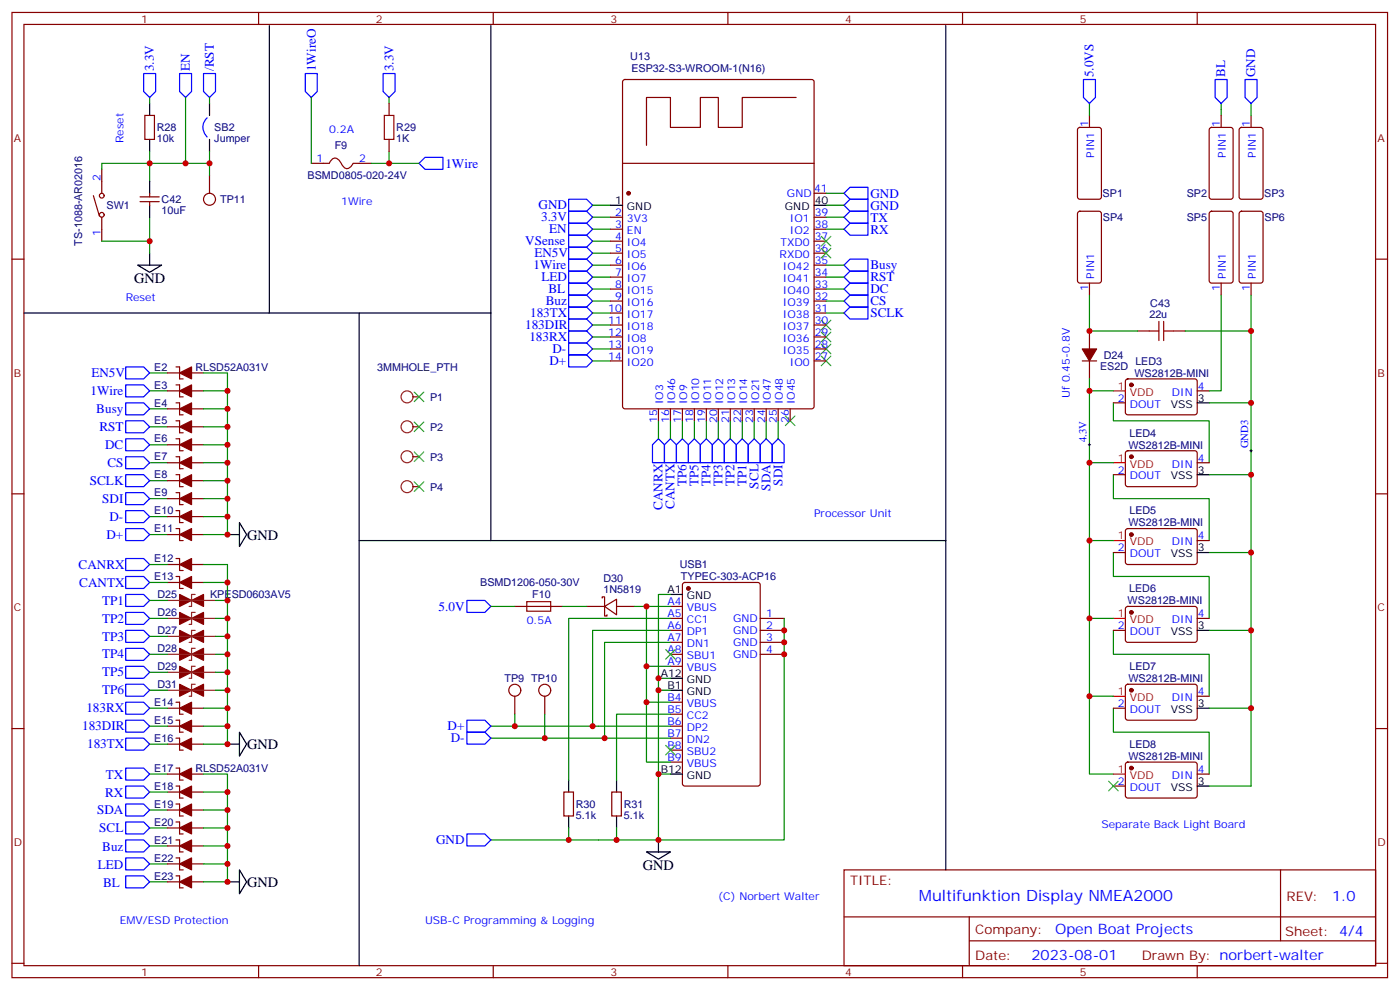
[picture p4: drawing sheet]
<svg xmlns="http://www.w3.org/2000/svg" width="413mm" height="292mm" viewBox="0 0 413 292" stroke-linecap="round" stroke-linejoin="round" font-family="sans-serif">
<g fill="none" stroke="#870000" stroke-width=".35">
<path d="M3.5 3.7h405.4v284.3h-405.4zM7.1 7.2h398.2v277.3h-398.2zM76.2 3.7v3.5M145.3 3.7v3.5M214.5 3.7v3.5M283.6 3.7v3.5M352.8 3.7v3.5M42.7 34h2.8v7.1h-2.8zM114.7 30.5v3.5M183.7 23.6l.4-.2h55.1l.6 .5 .1 95.8-.5 .7h-55.3l-.6-.4-.1-95.9zM234.6 28.7h-15.9v8.8h-7v-8.8h-5.3v8.8h-8.8v-8.8h-7.1v14.1M317.7 37.7l.5-.2h5.6l.7 .5 .1 20-.5 .6-5.9 .1-.6-.5-.1-20z"/>
<path d="M321 34v3.5M356.5 37.7l.5-.2h5.7l.6 .5 .1 20-.5 .6-5.9 .1-.6-.5-.1-20zM359.8 34v3.5M365.4 37.7l.4-.2h5.7l.6 .5 .1 20-.5 .6-5.9 .1-.6-.5-.1-20zM368.7 34v3.5M27.5 57.6l1.8 6M30 49.9v7M41.3 59.4h5.6M41.3 58h5.6M44.1 56.9v1.1M44.1 59.4v1.1M61.7 51.6v5.3"/>
<path d="M91.7 48.1h5.3l.6-.9a1.56 1.56 0 0 1 2.7 .5l.2 .3a2.13 2.13 0 0 0 2.2 1.6l1.4-1.5h5.3M114.7 41.1v3.5M183.4 48.1h56.5M239.9 56.9h3.5M3.5 76.3h3.6M30 64v7M179.9 64h3.5M179.9 67.5h3.5M179.9 71h3.5M179.9 74.6h3.5M179.9 78.1h3.5M239.9 64h3.5"/>
<path d="M239.9 67.5h3.5M239.9 71h3.5M239.9 74.6h3.5M239.9 78.1h3.5M317.7 62.4l.5-.2h5.6l.7 .5 .1 20-.5 .6-5.9 .1-.6-.5-.1-20zM356.5 62.4l.5-.2h5.7l.6 .5 .1 20-.5 .6-5.9 .1-.6-.5-.1-20zM365.4 62.4l.4-.2h5.7l.6 .5 .1 20-.5 .6-5.9 .1-.6-.5-.1-20zM405.3 76.3h3.6M179.9 81.6h3.5M179.9 85.2h3.5M179.9 88.7h3.5M179.9 92.2h3.5"/>
<path d="M179.9 95.7h3.5M179.9 99.3h3.5M239.9 81.6h3.5M239.9 85.2h3.5M239.9 88.7h3.5M239.9 92.2h3.5M239.9 95.7h3.5M239.9 99.3h3.5M321 83.4v3.5M321 97.5v5.3M335.1 97.5h3.6M345.7 97.5h3.5"/>
<path d="M359.8 83.4v3.5M368.7 83.4v3.5M49.4 109.9h3.5M49.4 115.1h3.5M51.9 108.1h1v3.5h1.1M51.9 113.4h1v3.5h1.1M51.9 118.7h1v3.5h1.1M56.4 109.9h3.6M56.4 115.1h3.6M121.7 116.9h1.8M179.9 106.3h3.5M179.9 102.8h3.5"/>
<path d="M239.9 106.3h3.5M239.9 102.8h3.5M318.9 106.3h4.2M321 106.3v5.3M328.1 118.7h3.5M331.8 111.8l.5-.2 20 .1 .5 .6-.1 9.5-.6 .4-20.1-.1-.4-.6v-9.2zM352.8 115.1h3.5M49.4 120.4h3.5M49.4 125.7h3.5M49.4 131h3.5M49.4 136.3h3.5M51.9 124h1v3.5h1.1"/>
<path d="M51.9 129.3h1v3.5h1.1M51.9 134.5h1v3.6h1.1M51.9 139.8h1v3.6h1.1M56.4 120.4h3.6M56.4 125.7h3.6M56.4 131h3.6M56.4 136.3h3.6M121.7 125.7h1.8M121.7 134.5h1.8M194 120.4v3.6M197.6 120.4v3.6M201.1 120.4v3.6"/>
<path d="M204.6 120.4v3.6M208.1 120.4v3.6M211.7 120.4v3.6M215.2 120.4v3.6M218.7 120.4v3.6M222.2 120.4v3.6M225.8 120.4v3.6M229.3 120.4v3.6M232.8 120.4v3.6M328.1 139.8h3.5M331.8 133l.5-.2h20l.5 .7-.1 9.4-.6 .5-20.1-.1-.4-.6v-9.2zM352.8 136.3h3.5"/>
<path d="M3.5 145.5h3.6M49.4 141.6h3.5M49.4 146.9h3.5M49.4 152.2h3.5M49.4 157.5h3.5M51.9 145.1h1v3.6h1.1M51.9 150.4h1v3.6h1.1M51.9 155.7h1v3.5h1.1M56.4 141.6h3.6M56.4 146.9h3.6M56.4 152.2h3.6M56.4 157.5h3.6"/>
<path d="M121.7 143.4h1.8M331.8 155.9l.5-.2 20 .1 .5 .6-.1 9.5-.6 .4-20.1-.1-.4-.6v-9.2zM352.8 159.2h3.5M405.3 145.5h3.6M49.4 166.3h3.5M49.4 171.6h3.5M51.9 164.5h1v3.6h1.1M51.9 169.8h1v3.6h1.1M56.4 166.3h3.6M56.4 171.6h3.6M151.7 178.6h14.1M172.9 178.6h5.3"/>
<path d="M177.4 176.2v-.4h.8v5.7h.7v-.4M178.2 178.6l3.5-2.1v4.6zM181.7 178.6h5.3M197.6 178.6h3.5M201.3 171.8l.5-.2h21.5l.7 .4v58.9l-.4 .6-21.8 .1-.7-.5v-58.8zM328.1 162.8h3.5M331.8 178.9l.5-.3 20 .1 .5 .7-.1 9.4-.6 .4h-20.1l-.4-.7v-9.1zM197.6 182.2h3.5M197.6 185.7h3.5M197.6 189.2h3.5M197.6 192.8h3.5M197.6 196.3h3.5"/>
<path d="M224 182.2h7.1M224 185.7h7.1M224 189.2h7.1M224 192.8h7.1M328.1 185.7h3.5M352.8 182.2h3.5M3.5 214.6h3.6M49.4 213.9h3.5M49.4 208.6h3.5M49.4 219.2h3.5M51.9 206.9h1v3.5h1.1M51.9 217.5h1v3.5h1.1"/>
<path d="M51.9 212.2h1v3.5h1.1M56.4 213.9h3.6M56.4 208.6h3.6M56.4 219.2h3.6M151.7 205.1v5.3M160.5 205.1v5.3M197.6 206.9h3.5M197.6 210.4h3.5M197.6 213.9h3.5M197.6 217.5h3.5M328.1 208.6h3.5M331.8 201.8l.5-.2h20l.5 .7-.1 9.4-.6 .5-20.1-.1-.4-.6v-9.2z"/>
<path d="M352.8 205.1h3.5M405.3 214.6h3.6M49.4 228h3.5M49.4 233.3h3.5M49.4 238.6h3.5M51.9 226.3h1v3.5h1.1M51.9 231.6h1v3.5h1.1M51.9 236.9h1v3.5h1.1M56.4 228h3.6M56.4 233.3h3.6M56.4 238.6h3.6M166.2 233.3h2.8v7.1h-2.8z"/>
<path d="M180.3 233.3h2.8v7.1h-2.8zM197.6 221h3.5M197.6 224.5h3.5M328.1 231.6h3.5M331.8 224.7l.5-.2 20 .1 .5 .6-.1 9.5-.6 .4-20.1-.1-.4-.6v-9.2zM352.8 228h3.5M49.4 243.9h3.5M49.4 249.2h3.5M49.4 254.5h3.5M49.4 259.8h3.5M51.9 242.1h1v3.6h1.1M51.9 247.4h1v3.6h1.1"/>
<path d="M51.9 252.7h1v3.6h1.1M51.9 258h1v3.5h1.1M56.4 243.9h3.6M56.4 249.2h3.6M56.4 254.5h3.6M56.4 259.8h3.6M248.7 256.3h156.6v28.2h-156.6zM377.3 256.3v20.9M248.7 270.1h156.5M285.6 277.2h119.6M285.6 270.1v14.1M3.5 283.8h3.6"/>
<path d="M76.2 284.5v3.5M145.3 284.5v3.5M214.5 284.5v3.5M283.6 284.5v3.5M352.8 284.5v3.5M405.3 283.8h3.6"/>
<circle cx="30" cy="57.6" r=".71"/>
<circle cx="61.7" cy="58.7" r="1.76"/>
<circle cx="30" cy="63.3" r=".71"/>
<circle cx="151.7" cy="203.3" r="1.76"/>
<circle cx="160.5" cy="203.3" r="1.76"/>
</g>
<g fill="none" stroke="#3c3" stroke-width=".35">
<path d="M242 69.6l2.8 2.9M242 73.2l2.8 2.8M244.8 69.6l-2.8 2.9M244.8 73.2l-2.8 2.8M242 97.9l2.8 2.8M242 94.3l2.8 2.9M244.8 97.9l-2.8 2.8M244.8 94.3l-2.8 2.9M122.1 115.5l2.8 2.8M124.9 115.5l-2.8 2.8M242 101.4l2.8 2.8M242 104.9l2.8 2.8"/>
<path d="M244.8 101.4l-2.8 2.8M244.8 104.9l-2.8 2.8M122.1 124.3l2.8 2.8M122.1 133.1l2.8 2.9M124.9 124.3l-2.8 2.8M124.9 133.1l-2.8 2.9M231.4 122.6l2.8 2.8M234.2 122.6l-2.8 2.8M122.1 142l2.8 2.8M124.9 142l-2.8 2.8M196.1 191.3l2.9 2.9M199 191.3l-2.9 2.9"/>
<path d="M196.1 219.6l2.9 2.8M199 219.6l-2.9 2.8M326.7 230.2l2.8 2.8M329.5 230.2l-2.8 2.8"/>
</g>
<g fill="#870000" stroke="#870000" stroke-width=".35">
<path d="M52.9 109.9l3.5-1.8v3.5z"/>
<path d="M52.9 115.1l3.5-1.7v3.5z"/>
<path d="M52.9 120.4l3.5-1.7v3.5z"/>
<path d="M52.9 125.7l3.5-1.7v3.5z"/>
<path d="M52.9 131l3.5-1.7v3.5z"/>
<path d="M52.9 136.3l3.5-1.8v3.6z"/>
<path d="M52.9 141.6l3.5-1.8v3.6z"/>
<path d="M52.9 146.9l3.5-1.8v3.6z"/>
<path d="M52.9 152.2l3.5-1.8v3.6z"/>
<path d="M52.9 157.5l3.5-1.8v3.5z"/>
<path d="M52.9 166.3l3.5-1.8v3.6z"/>
<path d="M52.9 171.6l3.5-1.8v3.6z"/>
<path d="M52.9 208.6l3.5-1.7v3.5z"/>
<path d="M52.9 213.9l3.5-1.7v3.5z"/>
<path d="M52.9 219.2l3.5-1.7v3.5z"/>
<path d="M52.9 228l3.5-1.7v3.5z"/>
<path d="M52.9 233.3l3.5-1.7v3.5z"/>
<path d="M52.9 238.6l3.5-1.7v3.5z"/>
<path d="M52.9 243.9l3.5-1.8v3.6z"/>
<path d="M52.9 249.2l3.5-1.8v3.6z"/>
<path d="M52.9 254.5l3.5-1.8v3.6z"/>
<path d="M52.9 259.8l3.5-1.8v3.5z"/>
<path d="M56.4 176.9l3.6-1.8v3.5z"/>
<path d="M52.9 175.1l3.5 1.8-3.5 1.7z"/>
<path d="M56.4 182.2l3.6-1.8v3.5z"/>
<path d="M52.9 180.4l3.5 1.8-3.5 1.7z"/>
<path d="M56.4 187.5l3.6-1.8v3.5z"/>
<path d="M52.9 185.7l3.5 1.8-3.5 1.7z"/>
<path d="M56.4 192.8l3.6-1.8v3.5z"/>
<path d="M52.9 191l3.5 1.8-3.5 1.7z"/>
<path d="M56.4 198l3.6-1.7v3.5z"/>
<path d="M52.9 196.3l3.5 1.7-3.5 1.8z"/>
<path d="M56.4 203.3l3.6-1.7v3.5z"/>
<path d="M52.9 201.6l3.5 1.7-3.5 1.8z"/>
<path d="M318.9 102.8h4.2l-2.1 3.5z"/>
<circle cx="202.8" cy="173.4" r=".53"/>
<circle cx="333.4" cy="226.3" r=".53"/>
<circle cx="333.4" cy="203.3" r=".53"/>
<circle cx="333.4" cy="180.4" r=".53"/>
<circle cx="333.4" cy="157.5" r=".53"/>
<circle cx="333.4" cy="134.5" r=".53"/>
<circle cx="333.4" cy="113.4" r=".53"/>
<circle cx="185.2" cy="56.9" r=".53"/>
</g>
<g fill="none" stroke="#000" stroke-width=".35">
<path d="M79.4 7.5v84.7M144.6 7.5v151.7M278.7 7.5v248.8M44.1 30.5v3.5M61.7 30.5v3.5M44.1 41.1v3.5M44.1 53.4v3.5M61.7 41.1v3.5M40.6 78.1h7l-3.5 2.1zM44.1 60.5v3.5M44.1 74.6v3.5M179.9 60.5h3.5"/>
<path d="M239.9 60.5h3.5M7.1 92.2h137.5M105.8 92.2v192.3M352.8 118.7h3.5M352.8 139.8h3.5M67 157.5h3.6M70.6 154l2.1 3.5-2.1 3.5zM105.8 159.2h172.9M197.6 175.1h3.5M352.8 162.8h3.5M197.6 199.8h3.5M352.8 185.7h3.5"/>
<path d="M67 219.2h3.6M70.6 215.7l2.1 3.5-2.1 3.5zM197.6 203.3h3.5M352.8 208.6h3.5M167.6 229.8v3.5M181.7 229.8v3.5M197.6 228h3.5M352.8 231.6h3.5M67 259.8h3.6M70.6 256.3l2.1 3.5-2.1 3.5zM167.6 240.4v3.5M181.7 240.4v3.5"/>
<path d="M190.5 251h7.1l-3.6 2.1zM194 247.4v3.6"/>
</g>
<g fill="none" stroke="#008700" stroke-width=".35">
<path d="M44.1 28.7v1.8M54.7 28.7v19.4h-24.7v1.8M61.7 28.7v1.8M91.7 28.7v19.4M114.7 28.7v1.8M321 30.5v3.5M359.8 30.5v3.5M368.7 30.5v3.5M44.1 44.6v8.8M61.7 44.6v3.5h-7M61.7 48.1v3.5M109.4 48.1h14.1"/>
<path d="M114.7 44.6v3.5M243.4 56.9h5.3M30 71h14.1M44.1 64v10.6M174.6 71h5.3M174.6 60.5h5.3M174.6 64h5.3M174.6 67.5h5.3M174.6 78.1h5.3M174.6 74.6h5.3M243.4 60.5h5.3M243.4 64h5.3"/>
<path d="M243.4 67.5h5.3M243.4 78.1h5.3M174.6 81.6h5.3M174.6 85.2h5.3M174.6 88.7h5.3M174.6 92.2h5.3M174.6 95.7h5.3M174.6 99.3h5.3M243.4 81.6h5.3M243.4 85.2h5.3M243.4 88.7h5.3M243.4 92.2h5.3"/>
<path d="M321 86.9v10.6h14.1M349.2 97.5h19.5M359.8 86.9v28.2h-3.5M368.7 86.9v31.8M44.1 109.9h5.3M44.1 115.1h5.3M60 109.9h7v47.6h-7M60 115.1h7M174.6 102.8h5.3M174.6 106.3h5.3M321 111.6v116.4h7.1M321 115.1h7.1"/>
<path d="M328.1 118.7v5.3h28.2v12.3M356.3 118.7h12.4v112.9h-12.4M44.1 136.3h5.3M44.1 131h5.3M44.1 125.7h5.3M44.1 120.4h5.3M60 136.3h7M60 131h7M60 125.7h7M60 120.4h7M194 124v5.3M197.6 124v5.3"/>
<path d="M201.1 124v5.3M204.6 124v5.3M208.1 124v5.3M211.7 124v5.3M215.2 124v5.3M218.7 124v5.3M222.2 124v5.3M225.8 124v5.3M229.3 124v5.3M321 136.3h7.1M328.1 139.8v7.1h28.2v12.3M356.3 139.8h12.4"/>
<path d="M44.1 157.5h5.3M44.1 152.2h5.3M44.1 146.9h5.3M44.1 141.6h5.3M60 152.2h7M60 146.9h7M60 141.6h7M321 159.2h7.1M44.1 176.9h5.3M44.1 171.6h5.3M44.1 166.3h5.3M60 166.3h7v52.9h-7"/>
<path d="M60 171.6h7M63.5 176.9h3.5M144.6 178.6h7.1M165.8 178.6h7.1M187 178.6h10.6M190.5 178.6v45.9h7.1M197.6 175.1h-3.6v72.3M328.1 162.8v7h28.2v12.4M356.3 162.8h12.4M44.1 198h5.3M44.1 192.8h5.3M44.1 187.5h5.3"/>
<path d="M44.1 182.2h5.3M63.5 198h3.5M63.5 192.8h3.5M63.5 187.5h3.5M63.5 182.2h3.5M190.5 196.3h7.1M194 199.8h3.6M197.6 182.2h-30v47.6M197.6 189.2h-19.4v28.3M197.6 185.7h-23v28.2M231.1 182.2v65.2h-63.5v-3.5M321 182.2h7.1"/>
<path d="M328.1 185.7v7.1h28.2v12.3M356.3 185.7h12.4M44.1 203.3h5.3M44.1 213.9h5.3M44.1 208.6h5.3M44.1 219.2h5.3M60 213.9h7M60 208.6h7M63.5 203.3h3.5M144.6 217.5h53M144.6 213.9h53M151.7 210.4v3.5"/>
<path d="M160.5 210.4v7.1M190.5 206.9h7.1M194 203.3h3.6M197.6 210.4h-15.9v19.4M321 205.1h7.1M328.1 208.6v7.1h28.2v12.3M356.3 208.6h12.4M44.1 228h5.3M44.1 238.6h5.3M44.1 233.3h5.3M60 228h7v31.8h-7M60 238.6h7"/>
<path d="M60 233.3h7M194 228h3.6M44.1 259.8h5.3M44.1 254.5h5.3M44.1 249.2h5.3M44.1 243.9h5.3M60 254.5h7M60 249.2h7M60 243.9h7M144.6 247.4h23M181.7 243.9v3.5"/>
</g>
<g fill="none" stroke="#00f" stroke-width=".35">
<path d="M42.3 21.7h3.6v5.3l-1.8 1.7-1.8-1.7zM52.9 21.7h3.5v5.3l-1.7 1.7-1.8-1.7zM60 21.7h3.5v5.3l-1.8 1.7-1.7-1.7zM61 34.7a3.9 3.9 0 0 0 0 5.7M90 21.7h3.5v5.3l-1.8 1.7-1.7-1.7zM112.9 21.7h3.5v5.3l-1.7 1.7-1.8-1.7zM319.3 23.4h3.5v5.3l-1.8 1.8-1.7-1.8zM358.1 23.4h3.5v5.3l-1.8 1.8-1.7-1.8zM366.9 23.4h3.5v5.3l-1.7 1.8-1.8-1.8zM123.5 48.1l1.7-1.7h5.3v3.5h-5.3zM167.6 58.7h5.3l1.7 1.8-1.7 1.7h-5.3zM248.7 56.9l1.8-1.7h5.3v3.5h-5.3z"/>
<path d="M167.6 62.2h5.3l1.7 1.8-1.7 1.8h-5.3zM167.6 65.8h5.3l1.7 1.7-1.7 1.8h-5.3zM167.6 79.9h5.3l1.7 1.7-1.7 1.8h-5.3zM167.6 69.3h5.3l1.7 1.7-1.7 1.8h-5.3zM167.6 76.3h5.3l1.7 1.8-1.7 1.8h-5.3zM167.6 72.8h5.3l1.7 1.8-1.7 1.7h-5.3zM248.7 60.5l1.8-1.8h5.3v3.5h-5.3zM248.7 67.5l1.8-1.7h5.3v3.5h-5.3zM248.7 64l1.8-1.8h5.3v3.6h-5.3zM248.7 78.1l1.8-1.8h5.3v3.6h-5.3zM167.6 86.9h5.3l1.7 1.8-1.7 1.8h-5.3zM167.6 83.4h5.3l1.7 1.8-1.7 1.7h-5.3z"/>
<path d="M167.6 90.5h5.3l1.7 1.7-1.7 1.8h-5.3zM167.6 94h5.3l1.7 1.7-1.7 1.8h-5.3zM167.6 97.5h5.3l1.7 1.8-1.7 1.7h-5.3zM248.7 88.7l1.8-1.8h5.3v3.6h-5.3zM248.7 85.2l1.8-1.8h5.3v3.5h-5.3zM248.7 81.6l1.8-1.7h5.3v3.5h-5.3zM250.5 90.5h5.3v3.5h-5.3l-1.8-1.8zM37 108.1h5.3l1.8 1.8-1.8 1.7h-5.3zM37 113.4h5.3l1.8 1.7-1.8 1.8h-5.3zM37 118.7h5.3l1.8 1.7-1.8 1.8h-5.3zM167.6 101h5.3l1.7 1.8-1.7 1.8h-5.3zM167.6 104.6h5.3l1.7 1.7-1.7 1.8h-5.3z"/>
<path d="M37 124h5.3l1.8 1.7-1.8 1.8h-5.3zM37 129.3h5.3l1.8 1.7-1.8 1.8h-5.3zM37 134.5h5.3l1.8 1.8-1.8 1.8h-5.3zM37 139.8h5.3l1.8 1.8-1.8 1.8h-5.3zM192.3 131l1.7-1.7 1.8 1.7v5.3h-3.5zM197.6 129.3l1.7 1.7v5.3h-3.5v-5.3zM201.1 129.3l1.7 1.7v5.3h-3.5v-5.3zM204.6 129.3l1.8 1.7v5.3h-3.6v-5.3zM208.1 129.3l1.8 1.7v5.3h-3.5v-5.3zM211.7 129.3l1.7 1.7v5.3h-3.5v-5.3zM215.2 129.3l1.8 1.7v5.3h-3.6v-5.3zM218.7 129.3l1.8 1.7v5.3h-3.5v-5.3z"/>
<path d="M222.2 129.3l1.8 1.7v5.3h-3.5v-5.3zM224 131l1.8-1.7 1.7 1.7v5.3h-3.5zM229.3 129.3l1.8 1.7v5.3h-3.6v-5.3zM37 145.1h5.3l1.8 1.8-1.8 1.8h-5.3zM37 155.7h5.3l1.8 1.8-1.8 1.7h-5.3zM37 150.4h5.3l1.8 1.8-1.8 1.8h-5.3zM37 164.5h5.3l1.8 1.8-1.8 1.8h-5.3zM37 169.8h5.3l1.8 1.8-1.8 1.8h-5.3zM37 175.1h5.3l1.8 1.8-1.8 1.7h-5.3zM137.6 176.9h5.3l1.7 1.7-1.7 1.8h-5.3zM37 180.4h5.3l1.8 1.8-1.8 1.7h-5.3zM37 185.7h5.3l1.8 1.8-1.8 1.7h-5.3z"/>
<path d="M37 191h5.3l1.8 1.8-1.8 1.7h-5.3zM37 196.3h5.3l1.8 1.7-1.8 1.8h-5.3zM37 206.9h5.3l1.8 1.7-1.8 1.8h-5.3zM37 212.2h5.3l1.8 1.7-1.8 1.8h-5.3zM37 217.5h5.3l1.8 1.7-1.8 1.8h-5.3zM37 201.6h5.3l1.8 1.7-1.8 1.8h-5.3zM137.6 212.2h5.3l1.7 1.7-1.7 1.8h-5.3zM137.6 215.7h5.3l1.7 1.8-1.7 1.7h-5.3zM37 236.9h5.3l1.8 1.7-1.8 1.8h-5.3zM37 226.3h5.3l1.8 1.7-1.8 1.8h-5.3zM37 231.6h5.3l1.8 1.7-1.8 1.8h-5.3zM37 242.1h5.3l1.8 1.8-1.8 1.8h-5.3z"/>
<path d="M37 258h5.3l1.8 1.8-1.8 1.7h-5.3zM37 252.7h5.3l1.8 1.8-1.8 1.8h-5.3zM37 247.4h5.3l1.8 1.8-1.8 1.8h-5.3zM137.6 245.7h5.3l1.7 1.7-1.7 1.8h-5.3z"/>
</g>
<g fill="none" stroke="#8c2424" stroke-width=".35">
<path d="M49.4 176.9h14.1M57.5 175.1h-1.1v3.5h-.7M49.4 182.2h14.1M49.4 187.5h14.1M49.4 192.8h14.1M49.4 198h14.1M57.5 180.4h-1.1v3.5h-.7M57.5 185.7h-1.1v3.5h-.7M57.5 191h-1.1v3.5h-.7M57.5 196.3h-1.1v3.5h-.7M49.4 203.3h14.1M57.5 201.6h-1.1v3.5h-.7"/>
<circle cx="119.9" cy="116.9" r="1.76"/>
<circle cx="119.9" cy="134.5" r="1.76"/>
<circle cx="119.9" cy="125.7" r="1.76"/>
<circle cx="119.9" cy="143.4" r="1.76"/>
</g>
<path d="M113.2 34h2.9v7.1h-2.9zM338.7 97.5h2.8M341.5 94.7v5.6M342.9 94.7v5.6M342.9 97.5h2.8M155.2 177.2h7.1v2.9h-7.1z" fill="none" stroke="#a10000" stroke-width=".35"/>
<path d="M328.1 115.1h3.5M328.1 136.3h3.5M328.1 159.2h3.5M328.1 182.2h3.5M328.1 205.1h3.5M328.1 228h3.5" fill="none" stroke="#f00" stroke-width=".35"/>
<path d="M320.7 131h.7M321 130.7v.7M368.3 132.8h.7M368.7 132.4v.7" fill="none" stroke="#000" stroke-width=".29"/>
<g fill="#c00">
<circle cx="231.1" cy="189.2" r=".88"/>
<circle cx="231.1" cy="185.7" r=".88"/>
<circle cx="231.1" cy="192.8" r=".88"/>
<circle cx="194" cy="247.4" r=".88"/>
<circle cx="194" cy="199.8" r=".88"/>
<circle cx="194" cy="203.3" r=".88"/>
<circle cx="194" cy="228" r=".88"/>
<circle cx="181.7" cy="247.4" r=".88"/>
<circle cx="190.5" cy="178.6" r=".88"/>
<circle cx="190.5" cy="206.9" r=".88"/>
<circle cx="190.5" cy="196.3" r=".88"/>
<circle cx="44.1" cy="48.1" r=".88"/>
<circle cx="44.1" cy="71" r=".88"/>
<circle cx="167.6" cy="247.4" r=".88"/>
<circle cx="178.2" cy="217.5" r=".88"/>
<circle cx="174.6" cy="213.9" r=".88"/>
<circle cx="67" cy="157.5" r=".88"/>
<circle cx="67" cy="152.2" r=".88"/>
<circle cx="67" cy="146.9" r=".88"/>
<circle cx="67" cy="141.6" r=".88"/>
<circle cx="67" cy="136.3" r=".88"/>
<circle cx="67" cy="131" r=".88"/>
<circle cx="67" cy="125.7" r=".88"/>
<circle cx="67" cy="120.4" r=".88"/>
<circle cx="67" cy="115.1" r=".88"/>
<circle cx="67" cy="219.2" r=".88"/>
<circle cx="67" cy="213.9" r=".88"/>
<circle cx="67" cy="208.6" r=".88"/>
<circle cx="67" cy="203.3" r=".88"/>
<circle cx="67" cy="198" r=".88"/>
<circle cx="67" cy="192.8" r=".88"/>
<circle cx="67" cy="187.5" r=".88"/>
<circle cx="67" cy="182.2" r=".88"/>
<circle cx="67" cy="176.9" r=".88"/>
<circle cx="67" cy="171.6" r=".88"/>
<circle cx="67" cy="259.8" r=".88"/>
<circle cx="67" cy="233.3" r=".88"/>
<circle cx="67" cy="238.6" r=".88"/>
<circle cx="67" cy="243.9" r=".88"/>
<circle cx="67" cy="249.2" r=".88"/>
<circle cx="67" cy="254.5" r=".88"/>
<circle cx="114.7" cy="48.1" r=".88"/>
<circle cx="321" cy="115.1" r=".88"/>
<circle cx="321" cy="136.3" r=".88"/>
<circle cx="321" cy="159.2" r=".88"/>
<circle cx="321" cy="182.2" r=".88"/>
<circle cx="321" cy="205.1" r=".88"/>
<circle cx="368.7" cy="139.8" r=".88"/>
<circle cx="368.7" cy="162.8" r=".88"/>
<circle cx="368.7" cy="185.7" r=".88"/>
<circle cx="368.7" cy="208.6" r=".88"/>
<circle cx="368.7" cy="118.7" r=".88"/>
<circle cx="321" cy="97.5" r=".88"/>
<circle cx="368.7" cy="97.5" r=".88"/>
<circle cx="54.7" cy="48.1" r=".88"/>
<circle cx="151.7" cy="213.9" r=".88"/>
<circle cx="160.5" cy="217.5" r=".88"/>
<circle cx="61.7" cy="48.1" r=".88"/>
</g>
<text font-size="4.6" fill="#00f" x="270.8" y="265.3">Multifunktion Display NMEA2000</text>
<g font-size="4.2">
<text x="39.5" y="83.4">GND</text>
<text x="72.8" y="159">GND</text>
<text x="72.8" y="220.7">GND</text>
<text x="189.4" y="256.3">GND</text>
<text x="72.8" y="261.3">GND</text>
</g>
<g font-size="4.2" fill="#00f">
<text x="392.5" y="265.5">1.0</text>
<text x="310.9" y="275.1">Open Boat Projects</text>
<text x="304" y="282.9">2023-08-01</text>
</g>
<g font-size="3.9" fill="#00f">
<text x="45.4" y="21" transform="rotate(-90 45.4 21)">3.3V</text>
<text x="56" y="21" transform="rotate(-90 56 21)">EN</text>
<text x="63" y="21" transform="rotate(-90 63 21)">/RST</text>
<text x="93.1" y="21" transform="rotate(-90 93.1 21)">1WireO</text>
<text x="115.9" y="21" transform="rotate(-90 115.9 21)">3.3V</text>
<text x="322.2" y="22.8" transform="rotate(-90 322.2 22.8)">5.0VS</text>
<text x="361.1" y="22.8" transform="rotate(-90 361.1 22.8)">BL</text>
<text x="369.9" y="22.8" transform="rotate(-90 369.9 22.8)">GND</text>
<text x="131.2" y="49.4">1Wire</text>
<text x="256.5" y="58.3">GND</text>
<text x="158.7" y="61.6">GND</text>
<text x="159.4" y="65.2">3.3V</text>
<text x="256.5" y="61.8">GND</text>
<text x="256.5" y="65.3">TX</text>
<text x="161.9" y="68.8">EN</text>
<text x="256.5" y="68.8">RX</text>
<text x="154.8" y="72.2">VSense</text>
<text x="157.5" y="75.8">EN5V</text>
<text x="157.2" y="79.3">1Wire</text>
<text x="159.6" y="82.8">LED</text>
<text x="256.5" y="82.8">RST</text>
<text x="256.5" y="79.3">Busy</text>
<text x="160.8" y="89.8">Buz</text>
<text x="161.6" y="86.4">BL</text>
<text x="256.5" y="89.9">CS</text>
<text x="256.5" y="86.4">DC</text>
<text x="156.2" y="93.4">183TX</text>
<text x="256.5" y="93.4">SCLK</text>
<text x="154.7" y="97">183DIR</text>
<text x="156" y="100.5">183RX</text>
<text x="161.9" y="107.6">D+</text>
<text x="162.8" y="104.1">D-</text>
<text x="26.9" y="111.1">EN5V</text>
<text x="26.7" y="116.4">1Wire</text>
<text x="28.4" y="121.7">Busy</text>
<text x="29.3" y="127">RST</text>
<text x="31" y="132.3">DC</text>
<text x="31.6" y="137.6">CS</text>
<text x="26.5" y="142.9">SCLK</text>
<text x="202.3" y="143.3" transform="rotate(-90 202.3 143.3)">TP6</text>
<text x="205.8" y="143.3" transform="rotate(-90 205.8 143.3)">TP5</text>
<text x="209.4" y="143.3" transform="rotate(-90 209.4 143.3)">TP4</text>
<text x="212.9" y="143.3" transform="rotate(-90 212.9 143.3)">TP3</text>
<text x="216.4" y="143.3" transform="rotate(-90 216.4 143.3)">TP2</text>
<text x="219.9" y="143.3" transform="rotate(-90 219.9 143.3)">TP1</text>
<text x="223.5" y="143.9" transform="rotate(-90 223.5 143.9)">SCL</text>
<text x="230.6" y="143.1" transform="rotate(-90 230.6 143.1)">SDI</text>
<text x="30.1" y="148.2">SDI</text>
<text x="198.8" y="150" transform="rotate(-90 198.8 150)">CANTX</text>
<text x="227" y="144.5" transform="rotate(-90 227 144.5)">SDA</text>
<text x="32.3" y="153.4">D-</text>
<text x="195.2" y="150.2" transform="rotate(-90 195.2 150.2)">CANRX</text>
<text x="31.4" y="158.7">D+</text>
<text x="23.2" y="167.5">CANRX</text>
<text x="23.4" y="172.8">CANTX</text>
<text x="30.1" y="178.1">TP1</text>
<text x="129.2" y="179.9">5.0V</text>
<text x="30.1" y="183.4">TP2</text>
<text x="30.1" y="188.7">TP3</text>
<text x="30.1" y="194">TP4</text>
<text x="30.1" y="199.3">TP5</text>
<text x="25.5" y="209.8">183RX</text>
<text x="30.1" y="204.6">TP6</text>
<text x="24.2" y="215.1">183DIR</text>
<text x="131.9" y="215.2">D+</text>
<text x="25.7" y="220.4">183TX</text>
<text x="132.8" y="218.7">D-</text>
<text x="31.2" y="229.4">TX</text>
<text x="28.6" y="239.9">SDA</text>
<text x="31" y="234.7">RX</text>
<text x="29.3" y="245.2">SCL</text>
<text x="30.1" y="250.6">Buz</text>
<text x="128.5" y="248.7">GND</text>
<text x="28.8" y="255.9">LED</text>
<text x="30.4" y="261.2">BL</text>
</g>
<g font-size="3.9" fill="#800">
<text x="250.5" y="260.8">TITLE:</text>
<text x="379.1" y="265.5">REV:</text>
<text x="287.4" y="275">Company:</text>
<text x="378.7" y="275.7">Sheet: 4/4</text>
<text x="287.4" y="282.7">Date:</text>
<text x="336.4" y="282.8">Drawn By: norbert-walter</text>
</g>
<g font-size="3.2" fill="#800">
<text x="41.6" y="6.7">1</text>
<text x="110.8" y="6.7">2</text>
<text x="179.9" y="6.7">3</text>
<text x="249.1" y="6.7">4</text>
<text x="318.2" y="6.7">5</text>
<text x="4.1" y="41.8">A</text>
<text x="405.9" y="41.8">A</text>
<text x="4.1" y="110.9">B</text>
<text x="405.9" y="110.9">B</text>
<text x="4.1" y="180.1">C</text>
<text x="405.9" y="180.1">C</text>
<text x="4.1" y="249.2">D</text>
<text x="405.9" y="249.2">D</text>
<text x="41.6" y="287.5">1</text>
<text x="110.8" y="287.5">2</text>
<text x="179.9" y="287.5">3</text>
<text x="249.1" y="287.5">4</text>
<text x="318.2" y="287.5">5</text>
</g>
<g font-size="3.2" fill="#000080">
<text x="185.7" y="17.5">U13</text>
<text x="186.1" y="21.1">ESP32-S3-WROOM-1(N16)</text>
<text x="46.2" y="41.8">10k</text>
<text x="46.2" y="38.7">R28</text>
<text x="63.1" y="41.8">Jumper</text>
<text x="63.1" y="38.7">SB2</text>
<text x="116.8" y="41.9">1K</text>
<text x="116.8" y="38.7">R29</text>
<text x="98.6" y="44">F9</text>
<text x="90.6" y="52.8">BSMD0805-020-24V</text>
<text x="47.6" y="59.8">C42</text>
<text x="64.9" y="59.9">TP11</text>
<text x="324.9" y="58.1">SP1</text>
<text x="349.7" y="58.1">SP2</text>
<text x="372.5" y="58.1">SP3</text>
<text x="31.4" y="61.7">SW1</text>
<text x="47.6" y="63">10uF</text>
<text x="325" y="65.1">SP4</text>
<text x="349.7" y="65.1">SP5</text>
<text x="372.6" y="65.1">SP6</text>
<text x="24.2" y="72.4" transform="rotate(-90 24.2 72.4)">TS-1088-AR02016</text>
<text x="338.7" y="93.6">22u</text>
<text x="338.9" y="90.3">C43</text>
<text x="325.3" y="105.7">D24</text>
<text x="334.5" y="107.4">LED3</text>
<text x="45.5" y="109.2">E2</text>
<text x="57.6" y="109.2">RLSD52A031V</text>
<text x="111.1" y="109.2">3MMHOLE_PTH</text>
<text x="324.2" y="108.9">ES2D</text>
<text x="334.3" y="111">WS2812B-MINI</text>
<text x="45.5" y="114.5">E3</text>
<text x="45.5" y="119.8">E4</text>
<text x="126.7" y="118.1">P1</text>
<text x="45.5" y="125">E5</text>
<text x="45.5" y="130.3">E6</text>
<text x="126.7" y="126.9">P2</text>
<text x="332.8" y="128.6">LED4</text>
<text x="45.5" y="135.6">E7</text>
<text x="126.7" y="135.7">P3</text>
<text x="332.5" y="132.1">WS2812B-MINI</text>
<text x="45.5" y="140.9">E8</text>
<text x="45.5" y="146.2">E9</text>
<text x="126.7" y="144.5">P4</text>
<text x="45.5" y="151.5">E10</text>
<text x="332.5" y="155.1">WS2812B-MINI</text>
<text x="332.8" y="151.5">LED5</text>
<text x="45.5" y="156.8">E11</text>
<text x="45.5" y="165.6">E12</text>
<text x="200.3" y="167.4">USB1</text>
<text x="45.5" y="170.9">E13</text>
<text x="141.5" y="172.8">BSMD1206-050-30V</text>
<text x="177.8" y="171.3">D30</text>
<text x="200.6" y="170.9">TYPEC-303-ACP16</text>
<text x="46.4" y="176.2">D25</text>
<text x="61.9" y="176.2">KPESD0603AV5</text>
<text x="156.8" y="176.3">F10</text>
<text x="177.8" y="174.8">1N5819</text>
<text x="332.3" y="178.1">WS2812B-MINI</text>
<text x="332.7" y="174.5">LED6</text>
<text x="46.4" y="181.5">D26</text>
<text x="46.4" y="186.8">D27</text>
<text x="46.4" y="192.1">D28</text>
<text x="46.4" y="197.3">D29</text>
<text x="332.8" y="197.4">LED7</text>
<text x="46.4" y="202.6">D31</text>
<text x="148.7" y="200.9">TP9 TP10</text>
<text x="332.5" y="200.9">WS2812B-MINI</text>
<text x="45.5" y="208">E14</text>
<text x="45.5" y="213.2">E15</text>
<text x="45.5" y="218.5">E16</text>
<text x="332.8" y="220.3">LED8</text>
<text x="45.5" y="227.4">E17</text>
<text x="57.6" y="227.4">RLSD52A031V</text>
<text x="332.5" y="223.9">WS2812B-MINI</text>
<text x="45.5" y="232.6">E18</text>
<text x="45.5" y="237.9">E19</text>
<text x="169.7" y="238">R30</text>
<text x="183.8" y="238">R31</text>
<text x="45.5" y="243.2">E20</text>
<text x="169.7" y="241.2">5.1k</text>
<text x="183.8" y="241.2">5.1k</text>
<text x="45.5" y="248.5">E21</text>
<text x="45.5" y="253.8">E22</text>
<text x="45.5" y="259.1">E23</text>
</g>
<g font-size="3.2" fill="#00f">
<text x="97" y="39.3">0.2A</text>
<text x="320.7" y="37.4" transform="rotate(-90 320.7 37.4)">1</text>
<text x="359.5" y="37.4" transform="rotate(-90 359.5 37.4)">1</text>
<text x="368.3" y="37.4" transform="rotate(-90 368.3 37.4)">1</text>
<text x="36.4" y="42.2" transform="rotate(-90 36.4 42.2)">Reset</text>
<text x="93.2" y="47.8">1</text>
<text x="105.8" y="47.8">2</text>
<text x="322.4" y="46.5" transform="rotate(-90 322.4 46.5)">PIN1</text>
<text x="361.2" y="46.5" transform="rotate(-90 361.2 46.5)">PIN1</text>
<text x="370.1" y="46.5" transform="rotate(-90 370.1 46.5)">PIN1</text>
<text x="29.6" y="53.4" transform="rotate(-90 29.6 53.4)">2</text>
<text x="231.9" y="58">GND</text>
<text x="239.9" y="56.6">41</text>
<text x="100.5" y="60.5">1Wire</text>
<text x="181.3" y="63.6">2</text>
<text x="184.7" y="65.4">3V3</text>
<text x="232.7" y="65.4">IO1</text>
<text x="240.1" y="63.6">39</text>
<text x="29.6" y="69.5" transform="rotate(-90 29.6 69.5)">1</text>
<text x="181.3" y="67.2">3</text>
<text x="181.3" y="70.7">4</text>
<text x="184.7" y="68.9">EN</text>
<text x="232.7" y="68.9">IO2</text>
<text x="240.1" y="70.7">37</text>
<text x="240.1" y="67.2">38</text>
<text x="181.3" y="74.2">5</text>
<text x="181.3" y="77.8">6</text>
<text x="184.7" y="72.5">IO4</text>
<text x="184.7" y="76">IO5</text>
<text x="229.7" y="76">RXD0</text>
<text x="230" y="72.5">TXD0</text>
<text x="240.1" y="77.8">35</text>
<text x="240.1" y="74.2">36</text>
<text x="181.3" y="81.3">7</text>
<text x="184.7" y="79.5">IO6</text>
<text x="184.7" y="83">IO7</text>
<text x="230.7" y="83">IO41</text>
<text x="230.7" y="79.5">IO42</text>
<text x="240.1" y="81.3">34</text>
<text x="322.4" y="82.1" transform="rotate(-90 322.4 82.1)">PIN1</text>
<text x="361.2" y="82.1" transform="rotate(-90 361.2 82.1)">PIN1</text>
<text x="370.1" y="82.1" transform="rotate(-90 370.1 82.1)">PIN1</text>
<text x="37" y="88.7">Reset</text>
<text x="181.3" y="84.8">8</text>
<text x="181.3" y="88.3">9</text>
<text x="184.7" y="86.6">IO15</text>
<text x="230.7" y="86.6">IO40</text>
<text x="240.1" y="88.3">32</text>
<text x="240.1" y="84.8">33</text>
<text x="320.7" y="85.6" transform="rotate(-90 320.7 85.6)">1</text>
<text x="359.5" y="85.6" transform="rotate(-90 359.5 85.6)">1</text>
<text x="368.3" y="85.6" transform="rotate(-90 368.3 85.6)">1</text>
<text x="179.2" y="91.9">10</text>
<text x="179.2" y="95.4">11</text>
<text x="184.7" y="90.1">IO16</text>
<text x="184.7" y="93.6">IO17</text>
<text x="230.7" y="93.6">IO38</text>
<text x="230.7" y="90.1">IO39</text>
<text x="240.1" y="95.4">30</text>
<text x="240.1" y="91.9">31</text>
<text x="179.2" y="98.9">12</text>
<text x="184.7" y="97.2">IO18</text>
<text x="184.7" y="100.7">IO8</text>
<text x="230.7" y="100.7">IO36</text>
<text x="230.7" y="97.2">IO37</text>
<text x="240.1" y="98.9">29</text>
<text x="179.2" y="102.4">13</text>
<text x="179.2" y="106">14</text>
<text x="184.7" y="104.2">IO19</text>
<text x="184.7" y="107.7">IO20</text>
<text x="230.7" y="104.2">IO35</text>
<text x="232.7" y="107.7">IO0</text>
<text x="240.1" y="106">27</text>
<text x="240.1" y="102.4">28</text>
<text x="195.4" y="119.1" transform="rotate(-90 195.4 119.1)">IO3</text>
<text x="199" y="119.1" transform="rotate(-90 199 119.1)">IO46</text>
<text x="202.5" y="119.1" transform="rotate(-90 202.5 119.1)">IO9</text>
<text x="206" y="119.1" transform="rotate(-90 206 119.1)">IO10</text>
<text x="209.5" y="119.1" transform="rotate(-90 209.5 119.1)">IO11</text>
<text x="213.1" y="119.1" transform="rotate(-90 213.1 119.1)">IO12</text>
<text x="216.6" y="119.1" transform="rotate(-90 216.6 119.1)">IO13</text>
<text x="220.1" y="119.1" transform="rotate(-90 220.1 119.1)">IO14</text>
<text x="223.7" y="119.1" transform="rotate(-90 223.7 119.1)">IO21</text>
<text x="227.2" y="119.1" transform="rotate(-90 227.2 119.1)">IO47</text>
<text x="230.7" y="119.1" transform="rotate(-90 230.7 119.1)">IO48</text>
<text x="234.2" y="119.1" transform="rotate(-90 234.2 119.1)">IO45</text>
<text x="315.2" y="117.2" transform="rotate(-90 315.2 117.2)">Uf 0.45-0.8V</text>
<text x="329.4" y="118.3">2</text>
<text x="345.3" y="116.6">DIN</text>
<text x="353" y="114.8">4</text>
<text x="193.7" y="124.6" transform="rotate(-90 193.7 124.6)">15</text>
<text x="197.2" y="124.6" transform="rotate(-90 197.2 124.6)">16</text>
<text x="200.7" y="124.6" transform="rotate(-90 200.7 124.6)">17</text>
<text x="204.3" y="124.6" transform="rotate(-90 204.3 124.6)">18</text>
<text x="207.8" y="124.6" transform="rotate(-90 207.8 124.6)">19</text>
<text x="211.3" y="124.6" transform="rotate(-90 211.3 124.6)">20</text>
<text x="214.8" y="124.6" transform="rotate(-90 214.8 124.6)">21</text>
<text x="218.4" y="124.6" transform="rotate(-90 218.4 124.6)">22</text>
<text x="221.9" y="124.6" transform="rotate(-90 221.9 124.6)">23</text>
<text x="225.4" y="124.6" transform="rotate(-90 225.4 124.6)">24</text>
<text x="229" y="124.6" transform="rotate(-90 229 124.6)">25</text>
<text x="232.5" y="124.6" transform="rotate(-90 232.5 124.6)">26</text>
<text x="332.9" y="120.1">DOUT</text>
<text x="320.1" y="130.3" transform="rotate(-90 320.1 130.3)">4.3V</text>
<text x="345.3" y="137.7">DIN</text>
<text x="353" y="136">4</text>
<text x="367.8" y="132.1" transform="rotate(-90 367.8 132.1)">GND3</text>
<text x="329.4" y="139.5">2</text>
<text x="332.9" y="141.3">DOUT</text>
<text x="239.9" y="152.2">Processor Unit</text>
<text x="345.3" y="160.7">DIN</text>
<text x="353" y="158.9">4</text>
<text x="329.4" y="162.4">2</text>
<text x="332.9" y="164.2">DOUT</text>
<text x="196.7" y="178.3">A4</text>
<text x="155.2" y="183.9">0.5A</text>
<text x="196.7" y="181.8">A5</text>
<text x="196.7" y="185.3">A6</text>
<text x="202.4" y="180.1">VBUS</text>
<text x="202.4" y="183.6">CC1</text>
<text x="216" y="183.2">GND</text>
<text x="225.8" y="181.8">1</text>
<text x="225.8" y="185.3">2</text>
<text x="329.4" y="185.3">2</text>
<text x="345.3" y="183.6">DIN</text>
<text x="353" y="181.8">4</text>
<text x="196.7" y="188.9">A7</text>
<text x="202.4" y="187.1">DP1</text>
<text x="202.4" y="190.6">DN1</text>
<text x="216" y="186.8">GND</text>
<text x="216" y="190.3">GND</text>
<text x="225.8" y="188.9">3</text>
<text x="332.9" y="187.1">DOUT</text>
<text x="196.7" y="192.4">A8</text>
<text x="196.7" y="195.9">A9</text>
<text x="202.4" y="194.2">SBU1</text>
<text x="202.4" y="197.7">VBUS</text>
<text x="216" y="193.8">GND</text>
<text x="225.8" y="192.4">4</text>
<text x="196.7" y="206.5">B4</text>
<text x="202.4" y="208.3">VBUS</text>
<text x="329.4" y="208.3">2</text>
<text x="345.3" y="206.5">DIN</text>
<text x="353" y="204.8">4</text>
<text x="196.7" y="210">B5</text>
<text x="196.7" y="213.6">B6</text>
<text x="202.4" y="211.8">CC2</text>
<text x="202.4" y="215.3">DP2</text>
<text x="332.9" y="210">DOUT</text>
<text x="196.7" y="217.1">B7</text>
<text x="196.7" y="220.6">B8</text>
<text x="202.4" y="218.9">DN2</text>
<text x="196.7" y="224.2">B9</text>
<text x="202.4" y="222.4">SBU2</text>
<text x="202.4" y="225.9">VBUS</text>
<text x="353" y="227.7">4</text>
<text x="329.4" y="231.2">2</text>
<text x="332.9" y="233">DOUT</text>
<text x="345.3" y="229.4">DIN</text>
<text x="324.6" y="243.9">Separate Back Light Board</text>
<text x="211.7" y="265.1">(C) Norbert Walter</text>
<text x="35.3" y="272.1">EMV/ESD Protection</text>
<text x="125.2" y="272.1">USB-C Programming &amp; Logging</text>
</g>
<g font-size="3.2">
<text x="181.3" y="60.1">1</text>
<text x="184.7" y="61.9">GND</text>
<text x="231.3" y="61.9">GND</text>
<text x="240.1" y="60.1">40</text>
<text x="353" y="118.3">3</text>
<text x="345" y="120.1">VSS</text>
<text x="345" y="141.3">VSS</text>
<text x="353" y="139.5">3</text>
<text x="345" y="164.2">VSS</text>
<text x="353" y="162.4">3</text>
<text x="196.7" y="174.8">A1</text>
<text x="202.4" y="176.5">GND</text>
<text x="353" y="185.3">3</text>
<text x="345" y="187.1">VSS</text>
<text x="194.7" y="199.5">A12</text>
<text x="196.7" y="203">B1</text>
<text x="202.4" y="201.2">GND</text>
<text x="202.4" y="204.8">GND</text>
<text x="353" y="208.3">3</text>
<text x="345" y="210">VSS</text>
<text x="194.7" y="227.7">B12</text>
<text x="202.4" y="229.4">GND</text>
<text x="345" y="233">VSS</text>
<text x="353" y="231.2">3</text>
</g>
<g font-size="3.2" fill="#f00">
<text x="329.4" y="114.8">1</text>
<text x="332.9" y="116.6">VDD</text>
<text x="329.4" y="136">1</text>
<text x="332.9" y="137.7">VDD</text>
<text x="329.4" y="158.9">1</text>
<text x="332.9" y="160.7">VDD</text>
<text x="329.4" y="181.8">1</text>
<text x="332.9" y="183.6">VDD</text>
<text x="329.4" y="204.8">1</text>
<text x="332.9" y="206.5">VDD</text>
<text x="329.4" y="227.7">1</text>
<text x="332.9" y="229.4">VDD</text>
</g>
</svg>
